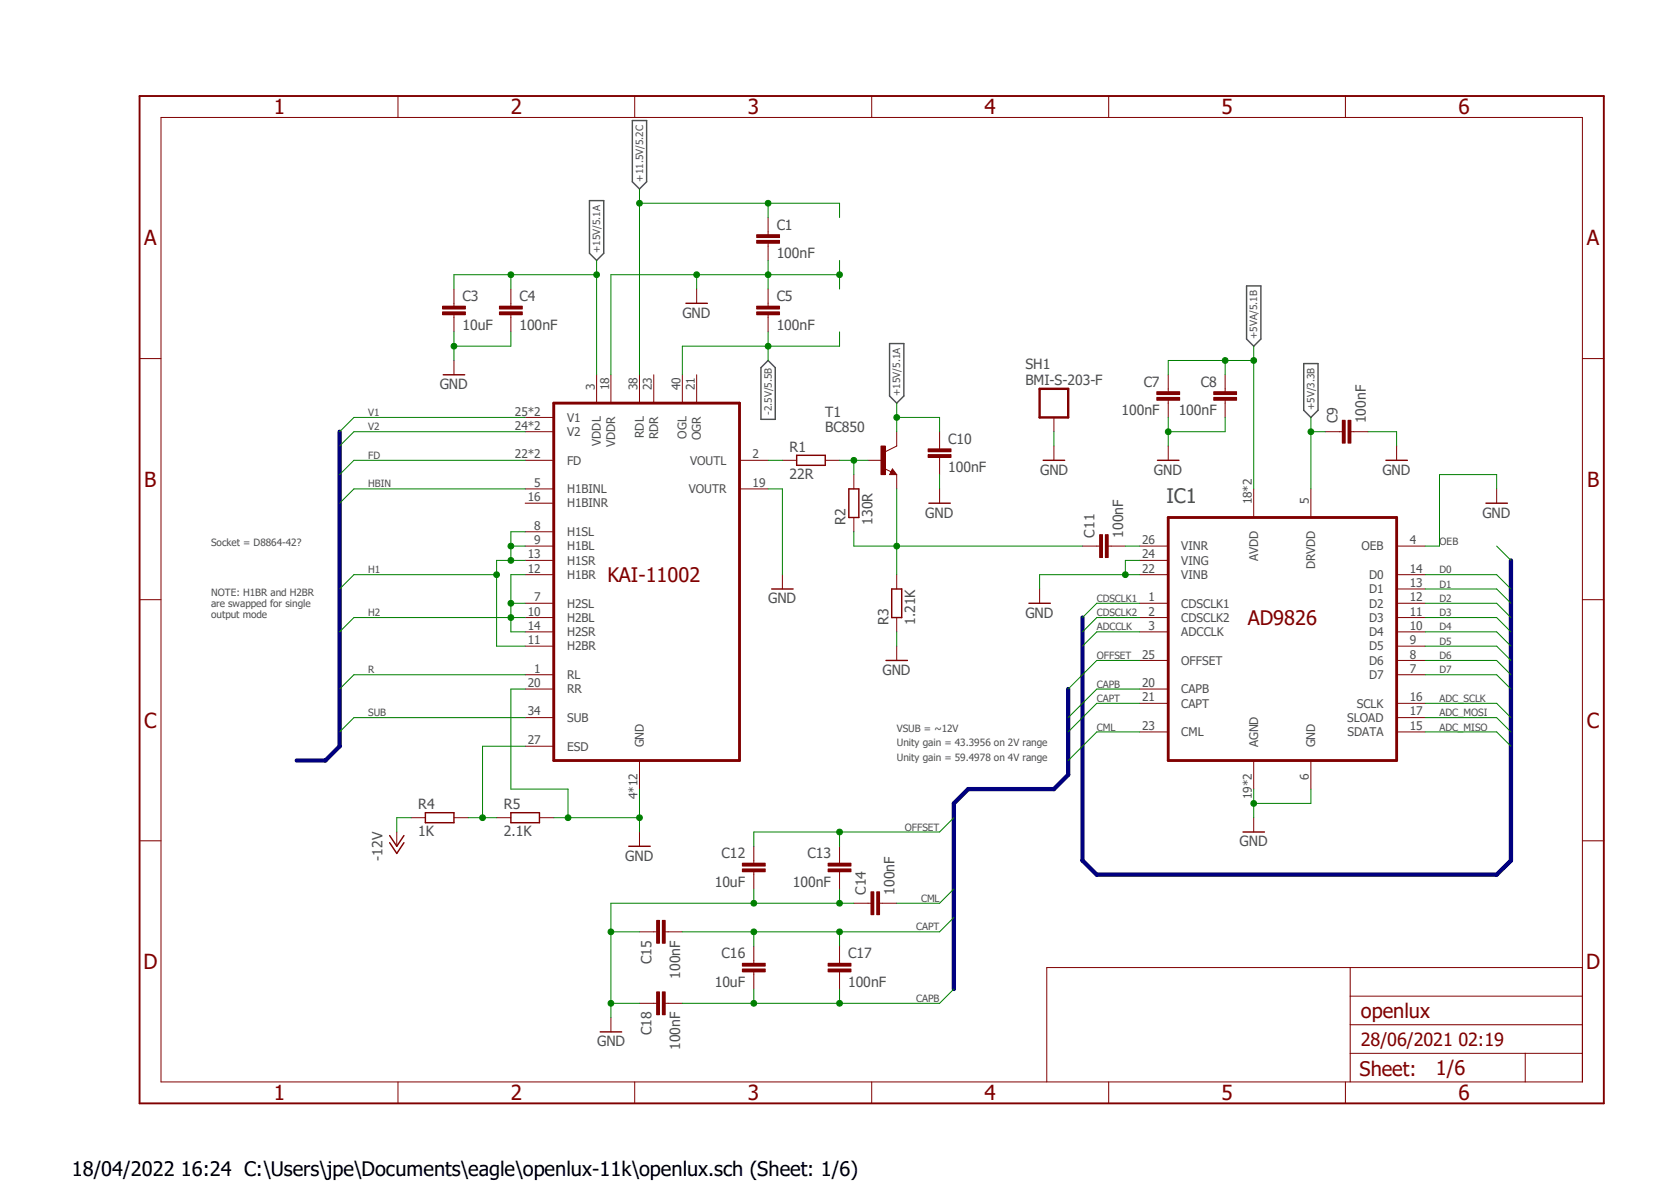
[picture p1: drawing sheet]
<svg xmlns="http://www.w3.org/2000/svg" width="297mm" height="210mm" viewBox="0 0 297 210" stroke-linecap="round" stroke-linejoin="round" font-family="sans-serif">
<path d="M24.3 16.7l261.2 179.9M285.5 16.7l-261.2 179.9" fill="none" stroke="#fff" stroke-width=".18"/>
<path d="M104.8 35.6h2.5v9.4l-1.3 1.3-1.2-1.3zM112.4 21.4h2.5v10.9l-1.2 1.3-1.3-1.3zM221.6 50.8h2.5v9.4l-1.3 1.3-1.2-1.3zM136.5 64.1l1.3 1.2v9.2h-2.5v-9.2zM158.1 61h2.6v9.4l-1.3 1.2-1.3-1.2zM231.7 64.6h2.6v8.3l-1.3 1.3-1.3-1.3z" fill="none" stroke="#505050" stroke-width=".25"/>
<g fill="none" stroke="#800000" stroke-width=".18">
<path d="M93.3 74.2h5.1M93.3 76.7h5.1M106 66.6v5M108.6 66.6v5M113.7 66.6v5M116.2 66.6v5M121.3 66.6v5M123.8 66.6v5M159.4 79.2l-2 1.1M93.3 81.8h5.1M93.3 86.9h5.1M93.3 94.5h5.1"/>
<path d="M93.3 97h5.1M93.3 99.6h5.1M93.3 89.4h5.1M131.4 81.8h5.1M131.4 86.9h5.1M157.1 83.2l1.3 .6M158.6 83.3l.8 1h-1.3zM93.3 102.1h5.1M93.3 107.2h5.1M93.3 109.7h5.1M93.3 112.3h5.1M93.3 114.8h5.1"/>
<path d="M93.3 119.9h5.1M93.3 122.4h5.1M93.3 127.5h5.1M93.3 132.6h5.1M113.7 135.1v5.1"/>
</g>
<path d="M98.4 71.6h33v63.5h-33z" fill="none" stroke="#800000" stroke-width=".51"/>
<path d="M158.6 83.8l.1 .3h-.3l.2-.5 .5 .6h-.7" fill="none" stroke="#800000" stroke-width=".25"/>
<path d="M156.6 79.2h.8v5.1h-.8z" fill-rule="evenodd" fill="#800000"/>
<g fill="none" stroke="#800000" stroke-width=".18">
<path d="M90.8 53.9v.5M90.8 55.9v.5M123.8 51.4v2.5M80.7 64.1v2.5M156.6 79.2h.8v5.1h-.8zM159.4 76.7v2.5M207.6 79.2v2.6M248.2 79.2v2.6M154.3 81.8h2.5M159.4 84.3v2.6M167 86.9v2.5M202.6 97h5"/>
<path d="M202.6 99.6h5M222.8 86.9v5M233 86.9v5M248.2 97h5.1M139.1 102.1v2.5M159.4 114.8v2.5M184.8 104.6v2.6M202.6 102.1h5M202.6 117.3h5M202.6 107.2h5M202.6 109.7h5M202.6 112.3h5"/>
<path d="M248.2 102.1h5.1M248.2 117.3h5.1M248.2 104.6h5.1M248.2 107.2h5.1M248.2 109.7h5.1M248.2 112.3h5.1M248.2 114.8h5.1M248.2 119.9h5.1M202.6 130h5M202.6 125h5M202.6 122.4h5M222.8 135.1v5.1"/>
<path d="M233 135.1v5.1M248.2 130h5.1M248.2 125h5.1M248.2 127.5h5.1M70.5 147.8v2.6M113.7 147.8v2.6M222.8 145.3v2.5M108.6 180.8v2.5"/>
</g>
<g fill="none" stroke="#800000" stroke-width=".25">
<path d="M121.9 53.9h3.8M78.8 66.6h3.8M165.1 89.4h3.8M205.7 81.8h3.8M246.3 81.8h3.8M137.2 104.6h3.8M157.5 117.3h3.8M182.9 107.2h3.8M69.3 148.5l1.2 1.9 1.3-1.9M69.3 149.7l1.2 1.9 1.3-1.9M111.8 150.4h3.8M220.9 147.8h3.8"/>
<path d="M106.7 183.3h3.8"/>
</g>
<path d="M207.6 91.9h40.6v43.2h-40.6z" fill="none" stroke="#800000" stroke-width=".51"/>
<path d="M88.8 55.4h4v.5h-4z" fill-rule="evenodd" fill="#800000"/>
<path d="M88.8 55.4h4v.5h-4z" fill="none" stroke="#800000" stroke-width=".18"/>
<path d="M88.8 54.4h4v.5h-4z" fill-rule="evenodd" fill="#800000"/>
<path d="M80.7 53.9v.5M80.7 55.9v.5M88.8 54.4h4v.5h-4zM90.8 51.4v2.5M90.8 56.4v2.6" fill="none" stroke="#800000" stroke-width=".18"/>
<path d="M78.7 55.4h4v.5h-4z" fill-rule="evenodd" fill="#800000"/>
<path d="M78.7 55.4h4v.5h-4z" fill="none" stroke="#800000" stroke-width=".18"/>
<path d="M78.7 54.4h4v.5h-4z" fill-rule="evenodd" fill="#800000"/>
<g fill="none" stroke="#800000" stroke-width=".18">
<path d="M78.7 54.4h4v.5h-4zM80.7 51.4v2.5M80.7 56.4v2.6M167 79.2v.6M139.1 81.8h2.5M146.7 81.8h2.5M151.8 84.3v2.6M151.8 91.9v2.6M167 81.3v.5M159.4 102.1v2.5M159.4 109.7v2.6M73.1 145.3h2.5"/>
<path d="M80.7 145.3h2.5M88.3 145.3h2.5M95.9 145.3h2.5"/>
</g>
<path d="M141.6 80.9h5.1v1.8h-5.1zM150.9 86.9h1.8v5h-1.8zM158.5 104.6h1.8v5.1h-1.8zM75.6 144.4h5.1v1.8h-5.1zM90.8 144.4h5.1v1.8h-5.1z" fill="none" stroke="#800000" stroke-width=".25"/>
<path d="M165 80.8h4v.5h-4z" fill-rule="evenodd" fill="#800000"/>
<path d="M165 80.8h4v.5h-4z" fill="none" stroke="#800000" stroke-width=".18"/>
<path d="M165 79.8h4v.5h-4z" fill-rule="evenodd" fill="#800000"/>
<path d="M165 79.8h4v.5h-4zM167 76.7v2.5M167 81.8v2.5M194.9 97h.6M197 97h.5" fill="none" stroke="#800000" stroke-width=".18"/>
<path d="M196.5 95h.5v4.1h-.5z" fill-rule="evenodd" fill="#800000"/>
<path d="M196.5 95h.5v4.1h-.5z" fill="none" stroke="#800000" stroke-width=".18"/>
<path d="M195.5 95h.5v4.1h-.5z" fill-rule="evenodd" fill="#800000"/>
<path d="M217.8 69.1v.5M217.8 71.1v.5M192.4 97h2.5M195.5 95h.5v4.1h-.5zM197.5 97h2.5" fill="none" stroke="#800000" stroke-width=".18"/>
<path d="M215.7 70.6h4.1v.5h-4.1z" fill-rule="evenodd" fill="#800000"/>
<path d="M215.7 70.6h4.1v.5h-4.1z" fill="none" stroke="#800000" stroke-width=".18"/>
<path d="M215.7 69.6h4.1v.5h-4.1z" fill-rule="evenodd" fill="#800000"/>
<path d="M207.6 69.1v.5M207.6 71.1v.5M215.7 69.6h4.1v.5h-4.1zM217.8 66.6v2.5M217.8 71.6v2.6" fill="none" stroke="#800000" stroke-width=".18"/>
<path d="M205.6 70.6h4.1v.5h-4.1z" fill-rule="evenodd" fill="#800000"/>
<path d="M205.6 70.6h4.1v.5h-4.1z" fill="none" stroke="#800000" stroke-width=".18"/>
<path d="M205.6 69.6h4.1v.5h-4.1z" fill-rule="evenodd" fill="#800000"/>
<path d="M205.6 69.6h4.1v.5h-4.1zM207.6 66.6v2.5M207.6 71.6v2.6M238.1 76.7h.5M240.1 76.7h.5" fill="none" stroke="#800000" stroke-width=".18"/>
<path d="M239.6 74.7h.5v4h-.5z" fill-rule="evenodd" fill="#800000"/>
<path d="M239.6 74.7h.5v4h-.5z" fill="none" stroke="#800000" stroke-width=".18"/>
<path d="M238.6 74.7h.5v4h-.5z" fill-rule="evenodd" fill="#800000"/>
<path d="M136.5 53.9v.5M136.5 55.9v.5M235.5 76.7h2.6M238.6 74.7h.5v4h-.5zM240.6 76.7h2.6" fill="none" stroke="#800000" stroke-width=".18"/>
<path d="M134.5 55.4h4.1v.5h-4.1z" fill-rule="evenodd" fill="#800000"/>
<path d="M134.5 55.4h4.1v.5h-4.1z" fill="none" stroke="#800000" stroke-width=".18"/>
<path d="M134.5 54.4h4.1v.5h-4.1z" fill-rule="evenodd" fill="#800000"/>
<path d="M134.5 54.4h4.1v.5h-4.1zM136.5 41.2v.5M136.5 43.2v.5M136.5 51.4v2.5M136.5 56.4v2.6" fill="none" stroke="#800000" stroke-width=".18"/>
<path d="M134.5 42.7h4.1v.5h-4.1z" fill-rule="evenodd" fill="#800000"/>
<path d="M134.5 42.7h4.1v.5h-4.1z" fill="none" stroke="#800000" stroke-width=".18"/>
<path d="M134.5 41.7h4.1v.5h-4.1z" fill-rule="evenodd" fill="#800000"/>
<path d="M136.5 38.7v2.5M134.5 41.7h4.1v.5h-4.1zM136.5 43.7v2.6M149.2 152.9v.5M149.2 154.9v.5" fill="none" stroke="#800000" stroke-width=".18"/>
<path d="M147.2 154.4h4.1v.5h-4.1z" fill-rule="evenodd" fill="#800000"/>
<path d="M147.2 154.4h4.1v.5h-4.1z" fill="none" stroke="#800000" stroke-width=".18"/>
<path d="M147.2 153.4h4.1v.5h-4.1z" fill-rule="evenodd" fill="#800000"/>
<path d="M147.2 153.4h4.1v.5h-4.1zM149.2 150.4v2.5M149.2 155.4v2.5M154.3 160.5h.5M156.3 160.5h.5" fill="none" stroke="#800000" stroke-width=".18"/>
<path d="M155.8 158.5h.5v4h-.5z" fill-rule="evenodd" fill="#800000"/>
<path d="M155.8 158.5h.5v4h-.5z" fill="none" stroke="#800000" stroke-width=".18"/>
<path d="M154.8 158.5h.5v4h-.5z" fill-rule="evenodd" fill="#800000"/>
<path d="M154.8 158.5h.5v4h-.5zM149.2 170.6v.6M149.2 172.7v.5M151.8 160.5h2.5M156.8 160.5h2.6" fill="none" stroke="#800000" stroke-width=".18"/>
<path d="M147.2 172.2h4.1v.5h-4.1z" fill-rule="evenodd" fill="#800000"/>
<path d="M147.2 172.2h4.1v.5h-4.1z" fill="none" stroke="#800000" stroke-width=".18"/>
<path d="M147.2 171.2h4.1v.5h-4.1z" fill-rule="evenodd" fill="#800000"/>
<path d="M116.2 165.6h.5M118.2 165.6h.5M147.2 171.2h4.1v.5h-4.1zM149.2 168.1v2.5M149.2 173.2v2.5" fill="none" stroke="#800000" stroke-width=".18"/>
<path d="M117.7 163.5h.5v4.1h-.5z" fill-rule="evenodd" fill="#800000"/>
<path d="M117.7 163.5h.5v4.1h-.5z" fill="none" stroke="#800000" stroke-width=".18"/>
<path d="M116.7 163.5h.5v4.1h-.5z" fill-rule="evenodd" fill="#800000"/>
<path d="M113.7 165.6h2.5M116.2 178.3h.5M116.7 163.5h.5v4.1h-.5zM118.2 178.3h.5M118.7 165.6h2.6" fill="none" stroke="#800000" stroke-width=".18"/>
<path d="M117.7 176.2h.5v4.1h-.5z" fill-rule="evenodd" fill="#800000"/>
<path d="M117.7 176.2h.5v4.1h-.5z" fill="none" stroke="#800000" stroke-width=".18"/>
<path d="M116.7 176.2h.5v4.1h-.5z" fill-rule="evenodd" fill="#800000"/>
<path d="M134 152.9v.5M134 154.9v.5M113.7 178.3h2.5M116.7 176.2h.5v4.1h-.5zM118.7 178.3h2.6" fill="none" stroke="#800000" stroke-width=".18"/>
<path d="M132 154.4h4v.5h-4z" fill-rule="evenodd" fill="#800000"/>
<path d="M132 154.4h4v.5h-4z" fill="none" stroke="#800000" stroke-width=".18"/>
<path d="M132 153.4h4v.5h-4z" fill-rule="evenodd" fill="#800000"/>
<path d="M132 153.4h4v.5h-4zM134 150.4v2.5M134 155.4v2.5M134 170.6v.6M134 172.7v.5" fill="none" stroke="#800000" stroke-width=".18"/>
<path d="M132 172.2h4v.5h-4z" fill-rule="evenodd" fill="#800000"/>
<path d="M132 172.2h4v.5h-4z" fill="none" stroke="#800000" stroke-width=".18"/>
<path d="M132 171.2h4v.5h-4z" fill-rule="evenodd" fill="#800000"/>
<g fill="none" stroke="#800000" stroke-width=".18">
<path d="M70.7 17.1v3.8M112.8 17.1v3.8M154.9 17.1v3.8M197.1 17.1v3.8M239.1 17.1v3.8M28.6 20.9h252.7v171.3h-252.7zM24.8 63.7h3.8M187.3 74.2v2.5M187.3 79.2v2.6M281.3 63.7h3.8M266 86.9v2.5M24.8 106.6h3.8"/>
<path d="M281.3 106.6h3.8M24.8 149.4h3.8M281.3 149.4h3.8M132 171.2h4v.5h-4zM134 168.1v2.5M134 173.2v2.5M240 171.9v20.3M240 177h41.3M281.3 171.9h-95.2v20.3M70.7 192.2v3.8M112.8 192.2v3.8M154.9 192.2v3.8"/>
<path d="M197.1 192.2v3.8M239.1 192.2v3.8M240 187.2h41.3M240 182.1h41.3M271.1 187.2v5"/>
</g>
<path d="M184.8 69.1h5.1v5.1h-5.1z" fill="none" stroke="#800000" stroke-width=".42"/>
<path d="M185.4 81.8h3.8M264.1 89.4h3.8" fill="none" stroke="#800000" stroke-width=".25"/>
<path d="M24.8 17.1h260.3v178.9h-260.3z" fill="none" stroke="#800000" stroke-width=".34"/>
<path d="M60.4 76.7v55.9l-2.6 2.5h-5.1M268.6 99.6v53.3l-2.6 2.5h-71.1l-2.5-2.5v-43.2M189.9 122.4v15.3l-2.6 2.5h-15.2l-2.6 2.5v33" fill="none" stroke="#000080" stroke-width=".76"/>
<path d="M149.2 81.8h5.1M151.8 81.8v2.5" fill="none" stroke="#008000" stroke-width=".18"/>
<circle cx="151.8" cy="81.8" r=".51" fill="#008000"/>
<g fill="none" stroke="#008000" stroke-width=".18">
<path d="M151.8 94.5v2.5h7.6M159.4 86.9v15.2"/>
<circle cx="151.8" cy="81.8" r=".51"/>
</g>
<circle cx="159.4" cy="97" r=".51" fill="#008000"/>
<g fill="none" stroke="#008000" stroke-width=".18">
<path d="M123.8 48.8v2.6M136.5 46.3v2.5M136.5 81.8h2.6M136.5 86.9h2.6v15.2M159.4 97h33M167 84.3v2.6M159.4 112.3v2.5"/>
<circle cx="159.4" cy="97" r=".51"/>
</g>
<circle cx="136.5" cy="48.8" r=".51" fill="#008000"/>
<g fill="none" stroke="#008000" stroke-width=".18">
<path d="M123.8 48.8h12.7v2.6"/>
<circle cx="136.5" cy="48.8" r=".51"/>
</g>
<circle cx="123.8" cy="48.8" r=".51" fill="#008000"/>
<g fill="none" stroke="#008000" stroke-width=".18">
<path d="M136.5 48.8h12.7M149.2 46.3v5.1"/>
<circle cx="123.8" cy="48.8" r=".51"/>
</g>
<circle cx="149.2" cy="48.8" r=".51" fill="#008000"/>
<g fill="none" stroke="#008000" stroke-width=".18">
<path d="M123.8 48.8h-15.2v17.8M222.8 140.2v5.1M233 140.2v2.5h-10.2"/>
<circle cx="149.2" cy="48.8" r=".51"/>
</g>
<circle cx="222.8" cy="142.7" r=".51" fill="#008000"/>
<g fill="none" stroke="#008000" stroke-width=".18">
<path d="M80.7 59v5.1M90.8 59v2.5h-10.1"/>
<circle cx="222.8" cy="142.7" r=".51"/>
</g>
<circle cx="80.7" cy="61.5" r=".51" fill="#008000"/>
<g fill="none" stroke="#008000" stroke-width=".18">
<path d="M243.2 76.7h5v2.5M108.6 178.3h5.1M113.7 165.6h-5.1v15.2"/>
<circle cx="80.7" cy="61.5" r=".51"/>
</g>
<circle cx="108.6" cy="178.3" r=".51" fill="#008000"/>
<g fill="none" stroke="#008000" stroke-width=".18">
<path d="M134 157.9v2.6h15.2v-2.6"/>
<circle cx="108.6" cy="178.3" r=".51"/>
</g>
<circle cx="149.2" cy="160.5" r=".51" fill="#008000"/>
<g fill="none" stroke="#008000" stroke-width=".18">
<path d="M108.6 160.5h25.4M149.2 160.5h2.6"/>
<circle cx="149.2" cy="160.5" r=".51"/>
</g>
<circle cx="134" cy="160.5" r=".51" fill="#008000"/>
<g fill="none" stroke="#008000" stroke-width=".18">
<path d="M108.6 160.5v5.1"/>
<circle cx="134" cy="160.5" r=".51"/>
</g>
<circle cx="108.6" cy="165.6" r=".51" fill="#008000"/>
<g fill="none" stroke="#008000" stroke-width=".18">
<path d="M202.6 99.6h-2.6v2.5M184.8 102.1h17.8"/>
<circle cx="108.6" cy="165.6" r=".51"/>
</g>
<circle cx="200" cy="102.1" r=".51" fill="#008000"/>
<g fill="none" stroke="#008000" stroke-width=".18">
<path d="M207.6 74.2v5M217.8 74.2v2.5h-10.2M184.8 102.1v2.5"/>
<circle cx="200" cy="102.1" r=".51"/>
</g>
<circle cx="207.6" cy="76.7" r=".51" fill="#008000"/>
<g fill="none" stroke="#008000" stroke-width=".18">
<path d="M101 140.2v5.1h-2.6"/>
<circle cx="207.6" cy="76.7" r=".51"/>
</g>
<circle cx="101" cy="145.3" r=".51" fill="#008000"/>
<g fill="none" stroke="#008000" stroke-width=".18">
<path d="M93.3 122.4h-2.5v17.8h10.2M101 145.3h12.7M113.7 140.2v7.6"/>
<circle cx="101" cy="145.3" r=".51"/>
</g>
<circle cx="113.7" cy="145.3" r=".51" fill="#008000"/>
<g fill="none" stroke="#008000" stroke-width=".18">
<path d="M187.3 76.7v2.5M90.8 97h2.5M93.3 94.5h-2.5v5.1h2.5M266 86.9v-2.6h-10.1v12.7h-2.6M62.9 102.1l-2.5 2.5M93.3 119.9h-30.4l-2.5 2.5"/>
<circle cx="113.7" cy="145.3" r=".51"/>
</g>
<circle cx="90.8" cy="97" r=".51" fill="#008000"/>
<g fill="none" stroke="#008000" stroke-width=".18">
<path d="M90.8 99.6h-2.5v15.2h5"/>
<circle cx="90.8" cy="97" r=".51"/>
</g>
<circle cx="90.8" cy="99.6" r=".51" fill="#008000"/>
<circle cx="90.8" cy="99.6" r=".51" fill="none" stroke="#008000" stroke-width=".18"/>
<circle cx="88.3" cy="102.1" r=".51" fill="#008000"/>
<g fill="none" stroke="#008000" stroke-width=".18">
<path d="M62.9 102.1h25.4M62.9 109.7l-2.5 2.6M90.8 109.7h2.5M93.3 107.2h-2.5v5.1h2.5"/>
<circle cx="88.3" cy="102.1" r=".51"/>
</g>
<circle cx="90.8" cy="109.7" r=".51" fill="#008000"/>
<g fill="none" stroke="#008000" stroke-width=".18">
<path d="M93.3 102.1h-2.5v5.1"/>
<circle cx="90.8" cy="109.7" r=".51"/>
</g>
<circle cx="90.8" cy="107.2" r=".51" fill="#008000"/>
<g fill="none" stroke="#008000" stroke-width=".18">
<path d="M93.3 76.7h-30.4l-2.5 2.5M93.3 74.2h-30.4l-2.5 2.5M93.3 86.9h-30.4l-2.5 2.5M93.3 81.8h-30.4l-2.5 2.5M62.9 109.7h27.9M93.3 127.5h-30.4l-2.5 2.5M93.3 132.6h-7.5v12.7h2.5"/>
<circle cx="90.8" cy="107.2" r=".51"/>
</g>
<circle cx="85.8" cy="145.3" r=".51" fill="#008000"/>
<g fill="none" stroke="#008000" stroke-width=".18">
<path d="M200 97h2.6M266 97l2.6 2.6M202.6 107.2h-7.7l-2.5 2.5M202.6 109.7h-7.7l-2.5 2.6M202.6 112.3h-7.7l-2.5 2.5M202.6 117.3h-7.7l-5 5.1M253.3 107.2h12.7l2.6 2.5M253.3 109.7h12.7l2.6 2.6M253.3 112.3h12.7l2.6 2.5M253.3 102.1h12.7l2.6 2.5M253.3 104.6h12.7l2.6 2.6M253.3 114.8h12.7l2.6 2.5"/>
<path d="M253.3 117.3h12.7l2.6 2.6M253.3 119.9h12.7l2.6 2.5M253.3 125h12.7l2.6 2.5M253.3 127.5h12.7l2.6 2.5M253.3 130h12.7l2.6 2.6M73.1 145.3h-2.6v2.5M83.2 145.3h2.6M149.2 147.8v2.6M169.5 145.3l-2.5 2.5h-33"/>
<circle cx="85.8" cy="145.3" r=".51"/>
</g>
<circle cx="149.2" cy="147.8" r=".51" fill="#008000"/>
<g fill="none" stroke="#008000" stroke-width=".18">
<path d="M202.6 122.4h-7.7l-5 5.1M134 147.8v2.6M134 175.7v2.6M149.2 175.7v2.6M169.5 175.7l-2.5 2.6h-45.7"/>
<circle cx="149.2" cy="147.8" r=".51"/>
</g>
<circle cx="134" cy="178.3" r=".51" fill="#008000"/>
<circle cx="134" cy="178.3" r=".51" fill="none" stroke="#008000" stroke-width=".18"/>
<circle cx="149.2" cy="178.3" r=".51" fill="#008000"/>
<g fill="none" stroke="#008000" stroke-width=".18">
<path d="M202.6 125h-7.7l-5 5M134 165.6v2.5M149.2 165.6v2.5M169.5 163l-2.5 2.6h-45.7"/>
<circle cx="149.2" cy="178.3" r=".51"/>
</g>
<circle cx="134" cy="165.6" r=".51" fill="#008000"/>
<circle cx="134" cy="165.6" r=".51" fill="none" stroke="#008000" stroke-width=".18"/>
<circle cx="149.2" cy="165.6" r=".51" fill="#008000"/>
<g fill="none" stroke="#008000" stroke-width=".18">
<path d="M136.5 36.1v2.6M202.6 130h-7.7l-5 5.1M169.5 157.9l-2.5 2.6h-7.6"/>
<circle cx="149.2" cy="165.6" r=".51"/>
</g>
<circle cx="136.5" cy="36.1" r=".51" fill="#008000"/>
<g fill="none" stroke="#008000" stroke-width=".18">
<path d="M113.7 36.1h35.5v2.6M113.7 33.6v33"/>
<circle cx="136.5" cy="36.1" r=".51"/>
</g>
<circle cx="113.7" cy="36.1" r=".51" fill="#008000"/>
<g fill="none" stroke="#008000" stroke-width=".18">
<path d="M136.5 59v5.1"/>
<circle cx="113.7" cy="36.1" r=".51"/>
</g>
<circle cx="136.5" cy="61.5" r=".51" fill="#008000"/>
<g fill="none" stroke="#008000" stroke-width=".18">
<path d="M149.2 59v2.5h-27.9v5.1M233 74.2v12.7M233 76.7h2.5"/>
<circle cx="136.5" cy="61.5" r=".51"/>
</g>
<circle cx="233" cy="76.7" r=".51" fill="#008000"/>
<g fill="none" stroke="#008000" stroke-width=".18">
<path d="M80.7 48.8h25.3v17.8M90.8 48.8v2.6"/>
<circle cx="233" cy="76.7" r=".51"/>
</g>
<circle cx="90.8" cy="48.8" r=".51" fill="#008000"/>
<g fill="none" stroke="#008000" stroke-width=".18">
<path d="M80.7 48.8v2.6M106 46.3v2.5"/>
<circle cx="90.8" cy="48.8" r=".51"/>
</g>
<circle cx="106" cy="48.8" r=".51" fill="#008000"/>
<g fill="none" stroke="#008000" stroke-width=".18">
<path d="M167 74.2h-7.6v2.5"/>
<circle cx="106" cy="48.8" r=".51"/>
</g>
<circle cx="159.4" cy="74.2" r=".51" fill="#008000"/>
<g fill="none" stroke="#008000" stroke-width=".18">
<path d="M159.4 71.6v2.6M167 74.2v2.5M207.6 66.6v-2.5h10.2v2.5"/>
<circle cx="159.4" cy="74.2" r=".51"/>
</g>
<circle cx="217.8" cy="64.1" r=".51" fill="#008000"/>
<g fill="none" stroke="#008000" stroke-width=".18">
<path d="M217.8 64.1h5M222.8 61.5v25.4"/>
<circle cx="217.8" cy="64.1" r=".51"/>
</g>
<circle cx="222.8" cy="64.1" r=".51" fill="#008000"/>
<circle cx="222.8" cy="64.1" r=".51" fill="none" stroke="#008000" stroke-width=".18"/>
<g font-size="3.7" fill="#800000">
<text x="48.7" y="20.3">1</text>
<text x="90.8" y="20.3">2</text>
<text x="132.9" y="20.3">3</text>
<text x="175" y="20.3">4</text>
<text x="217.1" y="20.3">5</text>
<text x="259.2" y="20.3">6</text>
<text x="25.6" y="43.6">A</text>
<text x="282.1" y="43.6">A</text>
<text x="25.7" y="86.4">B</text>
<text x="282.1" y="86.4">B</text>
<text x="25.6" y="129.3">C</text>
<text x="282.1" y="129.3">C</text>
<text x="25.5" y="172.1">D</text>
<text x="281.9" y="172.1">D</text>
<text x="48.7" y="195.5">1</text>
<text x="90.8" y="195.5">2</text>
<text x="132.9" y="195.5">3</text>
<text x="175" y="195.5">4</text>
<text x="217.1" y="195.5">5</text>
<text x="259.3" y="195.5">6</text>
</g>
<text font-size="3.6" fill="#505050" x="207.4" y="89.4">IC1</text>
<g font-size="3.6" fill="#800000">
<text x="108" y="103.4">KAI-11002</text>
<text x="221.8" y="111">AD9826</text>
<text x="241.9" y="180.8">openlux</text>
<text x="241.6" y="191.1">Sheet:</text>
<text x="255.2" y="191">1/6</text>
</g>
<text font-size="3.6" x="12.7" y="208.9">18/04/2022 16:24 C:\Users\jpe\Documents\eagle\openlux-11k\openlux.sch (Sheet: 1/6)</text>
<text font-size="3.2" fill="#800000" x="241.9" y="185.9">28/06/2021 02:19</text>
<g font-size="2.5" fill="#505050">
<text x="138.1" y="40.8">C1</text>
<text x="138.1" y="45.9">100nF</text>
<text x="82.2" y="53.5">C3</text>
<text x="92.3" y="53.5">C4</text>
<text x="138.1" y="53.5">C5</text>
<text x="82.2" y="58.6">10uF</text>
<text x="92.3" y="58.6">100nF</text>
<text x="121.3" y="56.4">GND</text>
<text x="138.1" y="58.6">100nF</text>
<text x="182.2" y="65.6">SH1</text>
<text x="78.1" y="69.1">GND</text>
<text x="182.2" y="68.4">BMI-S-203-F</text>
<text x="203.3" y="68.8">C7</text>
<text x="213.4" y="68.8">C8</text>
<text x="146.7" y="76.7">BC850</text>
<text x="146.7" y="74.2">T1</text>
<text x="199.4" y="73.8">100nF</text>
<text x="209.5" y="73.8">100nF</text>
<text x="237.7" y="75.2" transform="rotate(-90 237.7 75.2)">C9</text>
<text x="242.8" y="75.2" transform="rotate(-90 242.8 75.2)">100nF</text>
<text x="140.3" y="80.3">R1</text>
<text x="168.5" y="83.9">100nF</text>
<text x="168.5" y="78.9">C10</text>
<text x="140.3" y="85.1">22R</text>
<text x="184.9" y="84.3">GND</text>
<text x="205.1" y="84.3">GND</text>
<text x="245.7" y="84.3">GND</text>
<text x="150.3" y="93.2" transform="rotate(-90 150.3 93.2)">R2</text>
<text x="155.1" y="93.2" transform="rotate(-90 155.1 93.2)">130R</text>
<text x="164.5" y="91.9">GND</text>
<text x="194.6" y="95.5" transform="rotate(-90 194.6 95.5)">C11</text>
<text x="199.6" y="95.5" transform="rotate(-90 199.6 95.5)">100nF</text>
<text x="263.5" y="91.9">GND</text>
<text x="136.5" y="107.2">GND</text>
<text x="157.9" y="111" transform="rotate(-90 157.9 111)">R3</text>
<text x="162.7" y="111" transform="rotate(-90 162.7 111)">1.21K</text>
<text x="182.2" y="109.7">GND</text>
<text x="156.8" y="119.9">GND</text>
<text x="74.3" y="143.8">R4</text>
<text x="89.6" y="143.8">R5</text>
<text x="74.3" y="148.6">1K</text>
<text x="89.6" y="148.6">2.1K</text>
<text x="68" y="152.9" transform="rotate(-90 68 152.9)">-12V</text>
<text x="111.1" y="152.9">GND</text>
<text x="128.3" y="152.5">C12</text>
<text x="143.5" y="152.5">C13</text>
<text x="220.3" y="150.4">GND</text>
<text x="127" y="157.6">10uF</text>
<text x="140.9" y="157.6">100nF</text>
<text x="153.9" y="159" transform="rotate(-90 153.9 159)">C14</text>
<text x="159" y="159" transform="rotate(-90 159 159)">100nF</text>
<text x="115.8" y="171.3" transform="rotate(-90 115.8 171.3)">C15</text>
<text x="120.9" y="173.9" transform="rotate(-90 120.9 173.9)">100nF</text>
<text x="128.3" y="170.3">C16</text>
<text x="150.8" y="170.3">C17</text>
<text x="127" y="175.3">10uF</text>
<text x="150.8" y="175.3">100nF</text>
<text x="106.1" y="185.9">GND</text>
<text x="115.8" y="184" transform="rotate(-90 115.8 184)">C18</text>
<text x="120.9" y="186.6" transform="rotate(-90 120.9 186.6)">100nF</text>
</g>
<g font-size="2.1" fill="#505050">
<text x="105.7" y="69.3" transform="rotate(-90 105.7 69.3)">3</text>
<text x="108.2" y="69.3" transform="rotate(-90 108.2 69.3)">18</text>
<text x="113.3" y="69.3" transform="rotate(-90 113.3 69.3)">38</text>
<text x="115.9" y="69.3" transform="rotate(-90 115.9 69.3)">23</text>
<text x="120.9" y="69.3" transform="rotate(-90 120.9 69.3)">40</text>
<text x="123.5" y="69.3" transform="rotate(-90 123.5 69.3)">21</text>
<text x="91.5" y="73.8">25*2</text>
<text x="91.5" y="76.4">24*2</text>
<text x="100.8" y="74.9">V1</text>
<text x="100.8" y="77.5">V2</text>
<text x="114.4" y="77.8" transform="rotate(-90 114.4 77.8)">RDL</text>
<text x="122" y="77.9" transform="rotate(-90 122 77.9)">OGL</text>
<text x="91.5" y="81.4">22*2</text>
<text x="100.8" y="82.5">FD</text>
<text x="106.8" y="79.2" transform="rotate(-90 106.8 79.2)">VDDL</text>
<text x="109.3" y="79.5" transform="rotate(-90 109.3 79.5)">VDDR</text>
<text x="117" y="78.1" transform="rotate(-90 117 78.1)">RDR</text>
<text x="122.7" y="82.5">VOUTL</text>
<text x="124.6" y="78.2" transform="rotate(-90 124.6 78.2)">OGR</text>
<text x="133.8" y="81.4">2</text>
<text x="93.8" y="89.1">16</text>
<text x="95" y="86.5">5</text>
<text x="100.8" y="87.6">H1BINL</text>
<text x="122.4" y="87.6">VOUTR</text>
<text x="133.8" y="86.5">19</text>
<text x="222.5" y="89.6" transform="rotate(-90 222.5 89.6)">18*2</text>
<text x="232.7" y="89.6" transform="rotate(-90 232.7 89.6)">5</text>
<text x="95" y="94.1">8</text>
<text x="100.8" y="95.2">H1SL</text>
<text x="100.8" y="90.2">H1BINR</text>
<text x="93.8" y="99.2">13</text>
<text x="93.8" y="101.8">12</text>
<text x="95" y="96.7">9</text>
<text x="100.8" y="97.8">H1BL</text>
<text x="100.8" y="100.3">H1SR</text>
<text x="203" y="96.7">26</text>
<text x="203" y="99.2">24</text>
<text x="203" y="101.8">22</text>
<text x="210" y="97.8">VINR</text>
<text x="210" y="100.3">VING</text>
<text x="223.6" y="99.7" transform="rotate(-90 223.6 99.7)">AVDD</text>
<text x="233.8" y="101.2" transform="rotate(-90 233.8 101.2)">DRVDD</text>
<text x="242" y="97.8">OEB</text>
<text x="250.6" y="96.7">4</text>
<text x="250.6" y="101.8">14</text>
<text x="95" y="106.8">7</text>
<text x="100.8" y="102.9">H1BR</text>
<text x="100.8" y="107.9">H2SL</text>
<text x="204.1" y="106.8">1</text>
<text x="210" y="102.9">VINB</text>
<text x="210" y="107.9">CDSCLK1</text>
<text x="243.3" y="102.9">D0</text>
<text x="243.3" y="105.4">D1</text>
<text x="243.3" y="107.9">D2</text>
<text x="250.6" y="104.3">13</text>
<text x="250.6" y="106.8">12</text>
<text x="93.8" y="109.4">10</text>
<text x="93.8" y="111.9">14</text>
<text x="100.8" y="110.5">H2BL</text>
<text x="100.8" y="113">H2SR</text>
<text x="204.1" y="109.4">2</text>
<text x="204.1" y="111.9">3</text>
<text x="210" y="110.5">CDSCLK2</text>
<text x="210" y="113">ADCCLK</text>
<text x="243.3" y="110.5">D3</text>
<text x="243.3" y="113">D4</text>
<text x="250.6" y="109.4">11</text>
<text x="250.6" y="111.9">10</text>
<text x="93.8" y="114.5">11</text>
<text x="95" y="119.5">1</text>
<text x="100.8" y="115.6">H2BR</text>
<text x="203" y="117">25</text>
<text x="210" y="118.1">OFFSET</text>
<text x="243.3" y="115.6">D5</text>
<text x="243.3" y="118.1">D6</text>
<text x="250.6" y="114.5">9</text>
<text x="250.6" y="117">8</text>
<text x="250.6" y="119.5">7</text>
<text x="93.8" y="122">20</text>
<text x="100.8" y="120.6">RL</text>
<text x="100.8" y="123.2">RR</text>
<text x="203" y="124.6">21</text>
<text x="203" y="122">20</text>
<text x="210" y="125.7">CAPT</text>
<text x="210" y="123.2">CAPB</text>
<text x="241.2" y="125.7">SCLK</text>
<text x="243.3" y="120.6">D7</text>
<text x="250.6" y="124.6">16</text>
<text x="93.8" y="127.1">34</text>
<text x="100.8" y="128.3">SUB</text>
<text x="203" y="129.7">23</text>
<text x="210" y="130.8">CML</text>
<text x="239.5" y="128.3">SLOAD</text>
<text x="239.5" y="130.8">SDATA</text>
<text x="250.6" y="127.1">17</text>
<text x="250.6" y="129.7">15</text>
<text x="93.8" y="132.2">27</text>
<text x="100.8" y="133.3">ESD</text>
<text x="114.4" y="132.8" transform="rotate(-90 114.4 132.8)">GND</text>
<text x="223.6" y="132.8" transform="rotate(-90 223.6 132.8)">AGND</text>
<text x="233.8" y="132.8" transform="rotate(-90 233.8 132.8)">GND</text>
<text x="113.3" y="142" transform="rotate(-90 113.3 142)">4*12</text>
<text x="222.5" y="142" transform="rotate(-90 222.5 142)">19*2</text>
<text x="232.7" y="138.6" transform="rotate(-90 232.7 138.6)">6</text>
</g>
<g font-size="1.8" fill="#505050">
<text x="114.3" y="32.3" transform="rotate(-90 114.3 32.3)">+11.5V/5.2C</text>
<text x="106.7" y="45" transform="rotate(-90 106.7 45)">+15V/5.1A</text>
<text x="223.5" y="60.2" transform="rotate(-90 223.5 60.2)">+5VA/5.1B</text>
<text x="160" y="70.4" transform="rotate(-90 160 70.4)">+15V/5.1A</text>
<text x="65.4" y="76.5">V2</text>
<text x="65.4" y="73.9">V1</text>
<text x="137.2" y="73.7" transform="rotate(-90 137.2 73.7)">-2.5V/5.5B</text>
<text x="233.6" y="72.9" transform="rotate(-90 233.6 72.9)">+5V/3.3B</text>
<text x="65.4" y="81.5">FD</text>
<text x="65.4" y="86.6">HBIN</text>
<text x="37.5" y="97">Socket = D8864-42?</text>
<text x="65.4" y="101.9">H1</text>
<text x="255.9" y="101.9">D0</text>
<text x="255.9" y="96.8">OEB</text>
<text x="37.5" y="105.9">NOTE: H1BR and H2BR</text>
<text x="37.5" y="107.8">are swapped for single</text>
<text x="194.9" y="106.9">CDSCLK1</text>
<text x="255.9" y="104.4">D1</text>
<text x="255.9" y="106.9">D2</text>
<text x="37.5" y="109.7">output mode</text>
<text x="65.4" y="109.5">H2</text>
<text x="194.9" y="109.5">CDSCLK2</text>
<text x="194.9" y="112">ADCCLK</text>
<text x="255.9" y="109.5">D3</text>
<text x="255.9" y="112">D4</text>
<text x="65.4" y="119.6">R</text>
<text x="194.9" y="117.1">OFFSET</text>
<text x="255.9" y="114.6">D5</text>
<text x="255.9" y="117.1">D6</text>
<text x="255.9" y="119.6">D7</text>
<text x="194.9" y="122.2">CAPB</text>
<text x="194.9" y="124.7">CAPT</text>
<text x="255.9" y="124.7">ADC_SCLK</text>
<text x="65.4" y="127.3">SUB</text>
<text x="159.4" y="130">VSUB = ~12V</text>
<text x="194.9" y="129.8">CML</text>
<text x="255.9" y="127.3">ADC_MOSI</text>
<text x="255.9" y="129.8">ADC_MISO</text>
<text x="159.4" y="132.6">Unity gain = 43.3956 on 2V range</text>
<text x="159.4" y="135.1">Unity gain = 59.4978 on 4V range</text>
<text x="160.8" y="147.6">OFFSET</text>
<text x="163.7" y="160.2">CML</text>
<text x="162.9" y="165.3">CAPT</text>
<text x="162.9" y="178">CAPB</text>
</g>
</svg>
